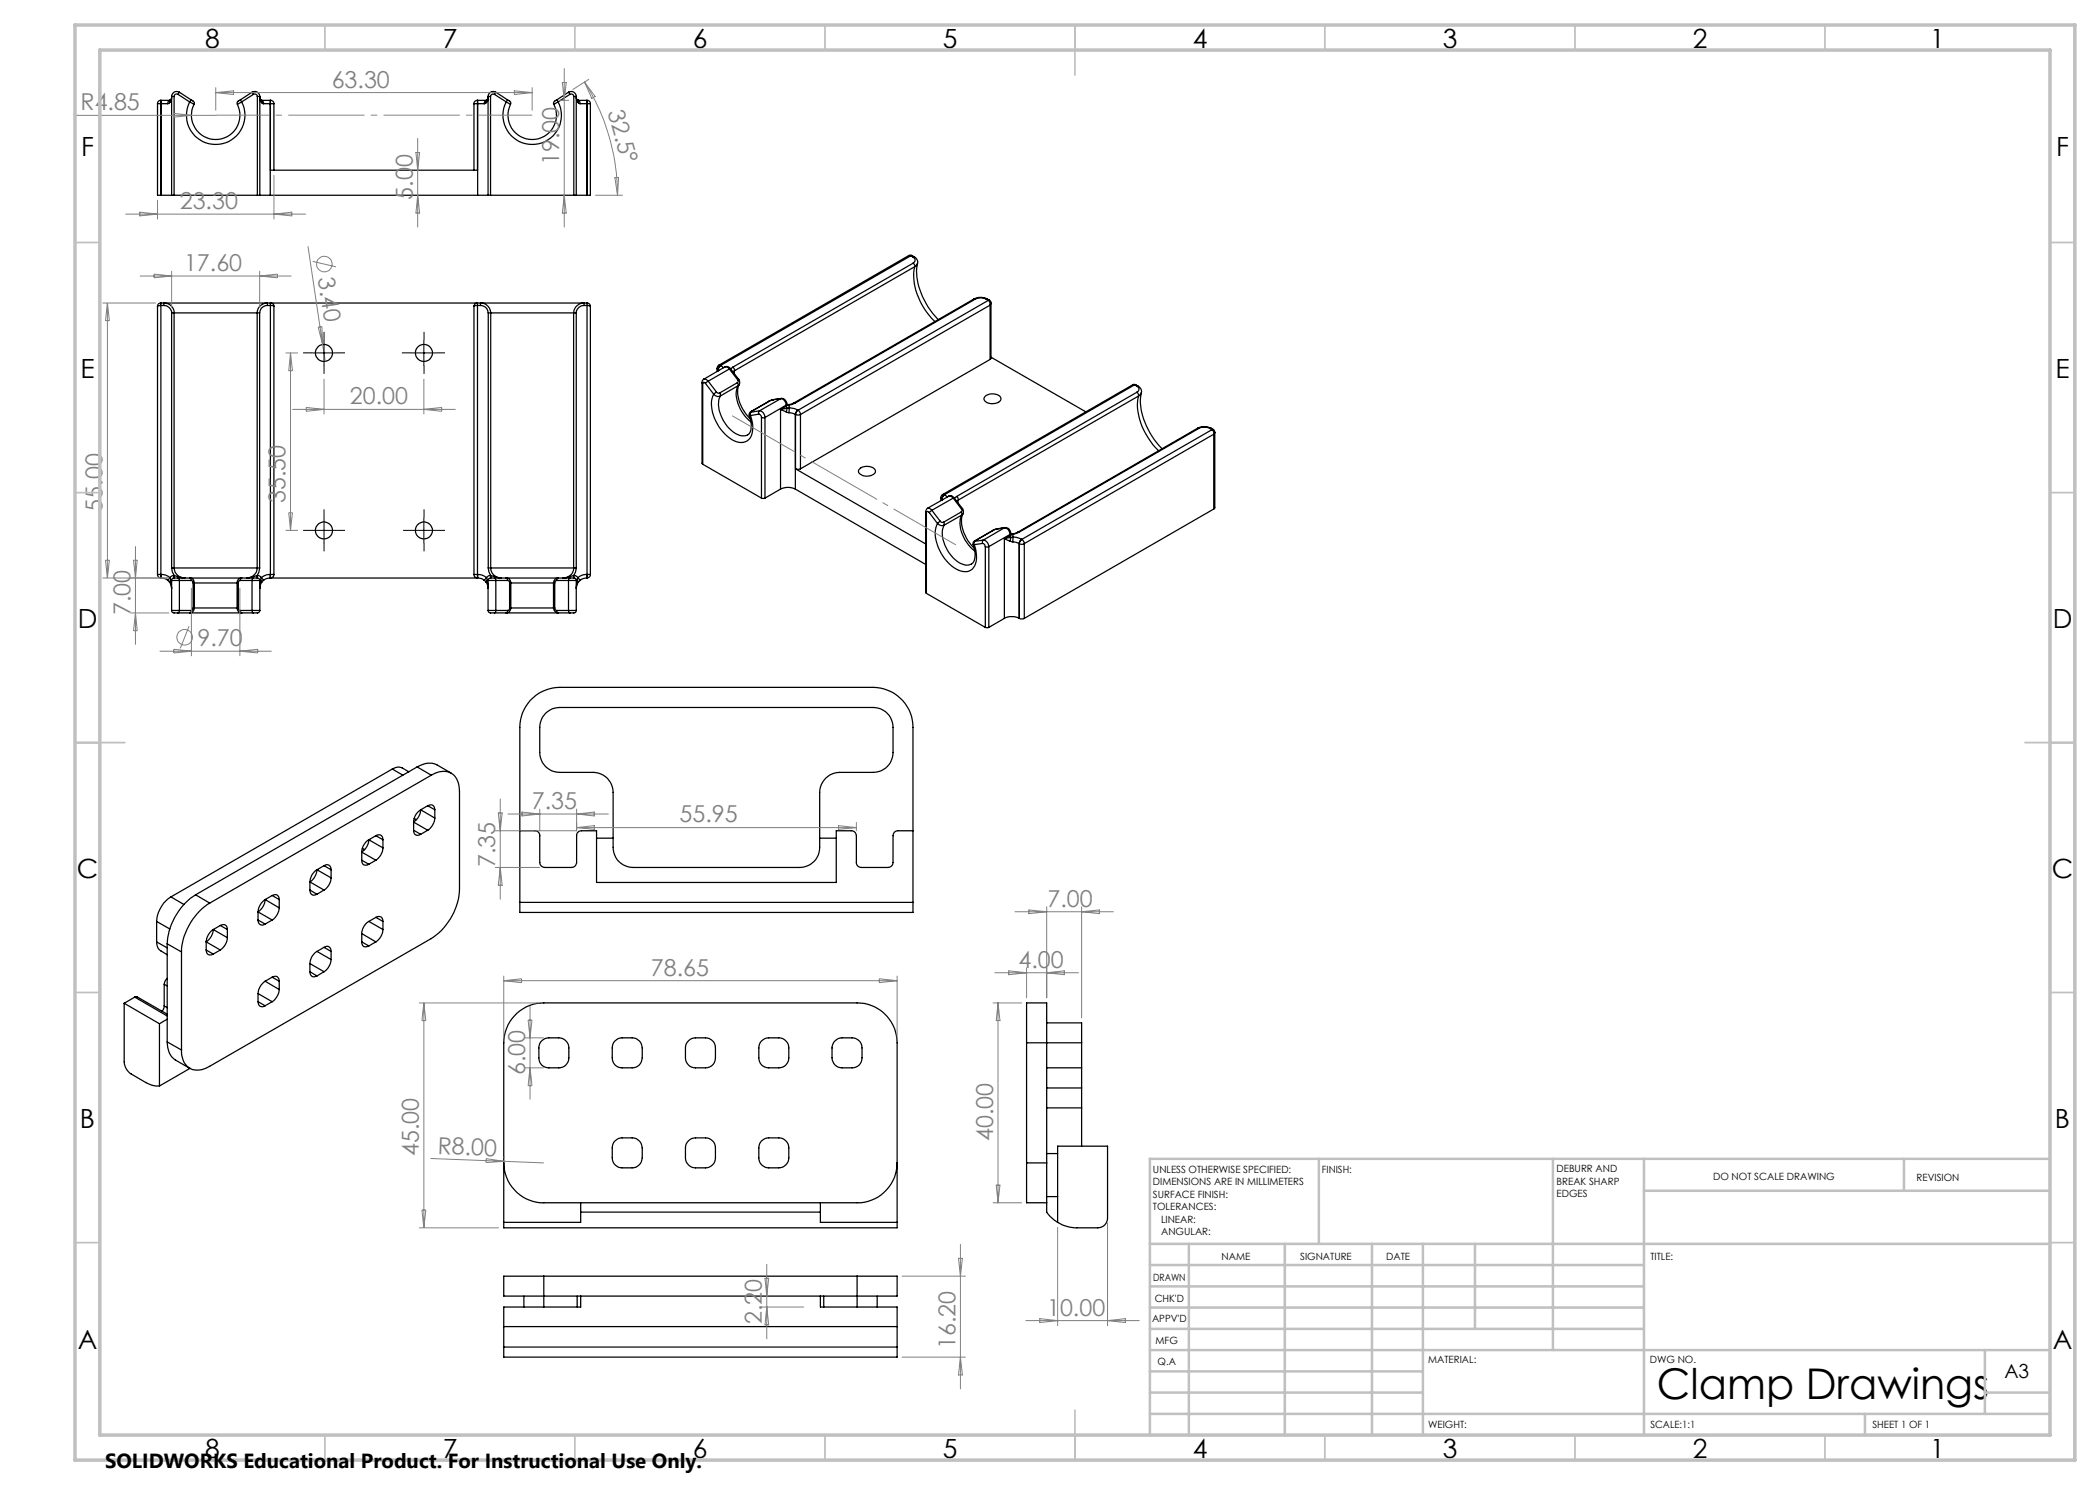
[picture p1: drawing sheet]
<svg xmlns="http://www.w3.org/2000/svg" width="420mm" height="297mm" viewBox="0 0 420 297" stroke-linecap="round" stroke-linejoin="round" font-family="sans-serif">
<g fill="none" stroke="#000" stroke-width=".25">
<path d="M34.1 20l-.1 .1a.59 .59 0 0 0-.5 .6M34.1 20l.2-.5-.1 .6-.3 .4M34.1 20l-.2 .5M34.3 19.3h.5M34.3 19.3v19.7M34.8 19.3v19.7M35.6 18.9a.51 .51 0 0 0-.8 .4M35.6 18.9l2.3 1.5M35.9 18.4l-.3 .5M35.9 18.4a1.01 1.01 0 0 0-1.6 .9M35.9 18.4l2.3 1.6M38.2 20l.6 .4v.5"/>
<path d="M38.2 20l-.3 .4M48.1 20l-.4 .2a.47 .47 0 0 0-.2 .7M48.1 20l.2 .4M50.4 18.4l.3 .5M50.4 18.4a1.01 1.01 0 0 1 1.6 .9M50.4 18.4l-2.3 1.6M50.7 18.9a.53 .53 0 0 1 .8 .4M50.7 18.9l-2.4 1.5M51.5 19.3h.5M51.5 19.3v19.7M52 19.3v19.7M52.2 20l.1 .1"/>
<path d="M52.2 20l-.2-.5v.6l.3 .4M52.2 20l.1 .5M97.4 20l-.1 .1M97.4 20l.2-.5-.1 .6-.2 .4M97.4 20l-.1 .5M97.6 19.3h.5M97.6 19.3v19.7M98.1 19.3v19.7M98.9 18.9a.53 .53 0 0 0-.8 .4M98.9 18.9l2.3 1.5M99.2 18.4l-.3 .5M99.2 18.4a1.01 1.01 0 0 0-1.6 .9"/>
<path d="M99.2 18.4l2.3 1.6M101.5 20l.3 .2a.47 .47 0 0 1 .3 .7M101.5 20l-.3 .4M111.4 20l-.6 .4v.5M111.4 20l.2 .4M113.7 18.4l.3 .5M113.7 18.4a1.01 1.01 0 0 1 1.6 .9M113.7 18.4l-2.3 1.6M114 18.9a.53 .53 0 0 1 .8 .4M114 18.9l-2.4 1.5M114.8 19.3h.5M114.8 19.3v19.7"/>
<path d="M115.3 19.3v19.7M115.5 20l.1 .1M115.5 20l-.2-.5 .1 .6 .2 .4M115.5 20l.1 .5M31.5 20.7h.7M31.5 20.7v18.3h.7M32.2 20.1a.61 .61 0 0 0-.7 .6M32.2 20.1v.6M32.2 39h.1M32.2 20.7v18.3M32.2 20.1h.1M32.2 20.7h.1"/>
<path d="M32.2 20.7h1.3M32.2 39h2.1M32.2 20.1h1.8M33.9 20.5l-.4 .2M34.3 39h.5M34.8 39h16.7M37.9 20.4l.9 .5M37.9 20.4a5.8 5.8 0 0 0 5.2 8.5 5.8 5.8 0 0 0 5.2-8.5M38.8 20.9a4.9 4.9 0 0 0 4.3 7 4.9 4.9 0 0 0 4.4-7M48.3 20.4l-.8 .5M51.5 39h.5M52 39h2"/>
<path d="M52.3 20.1a.53 .53 0 0 1 .4 .6M52.3 20.1h1.7M52.3 20.5l.4 .2M52.7 20.7h1.3M54 20.1v.6M54 39h41.5M54 20.7v18.3M54 20.1h.1M54 20.7h.1M54.1 20.1v.6M54.1 20.7h.7M54.1 20.1a.66 .66 0 0 1 .7 .6"/>
<path d="M54.1 20.7v13.3h41.4v-13.3M54.8 20.7v13.3M94.8 20.7h.7M94.8 20.7v13.3M95.5 20.1v.6M95.5 20.1a.66 .66 0 0 0-.7 .6M95.5 20.1h.1M95.5 20.7h.1M95.5 20.7h1.3M95.5 39h2.1M95.5 20.1h1.8M95.5 20.7v18.3"/>
<path d="M97.3 20.5l-.5 .2M97.3 20.1a.57 .57 0 0 0-.5 .6M97.6 39h.5M98.1 39h16.7M101.2 20.4l.9 .5M101.2 20.4a5.8 5.8 0 0 0 5.2 8.5 5.8 5.8 0 0 0 5.2-8.5M102.1 20.9a4.9 4.9 0 0 0 4.3 7 4.9 4.9 0 0 0 4.4-7M111.6 20.4l-.8 .5M114.8 39h.5M115.3 39h2.1M115.6 20.1h.1M115.6 20.1a.57 .57 0 0 1 .4 .6"/>
<path d="M115.6 20.1h1.8M115.6 20.5l.4 .2M116 20.7h1.4M117.4 20.1v.6M117.4 39h.1M117.4 20.7v18.3M117.4 20.1h.1M117.4 20.7h.1M117.4 20.7h.7M117.4 20.1a.61 .61 0 0 1 .7 .6M118.1 20.7v18.3h-.7M182.2 51.1h-.4l-38 22"/>
<path d="M182.2 51.1l.4 .3M182.2 51.1l-38.1 22M182.4 51.1h-.6M182.4 51.1l.4 .3h-.2M182.4 51.1h-.2M182.6 51.4a.67 .67 0 0 1 .4 .6 .67 .67 0 0 1-.4 .6M182.6 52.6l.3 .3 .1 .4M182.6 52.6l-36.1 20.8M182.8 51.4l.5 .3 .2 .4v.6M183 53.3l.5-.6a12 12 0 0 0 2.6 9.4l1.6 1.8M183 53.3a12 12 0 0 0 3.3 10.3l.7 .7M183 53.3l-36.1 20.9"/>
<path d="M194.8 59.8a2.82 2.82 0 0 1 2.7 0M194.8 59.8h.3M194.8 59.8l-36.1 20.8M195.1 59.8a2.46 2.46 0 0 1 2.1 0M195.1 59.8l-36.1 20.8M197.2 59.8h.3M197.2 59.8l.5 .3M197.5 59.8l.4 .2M31.5 61.3v53.6M32.2 60.6v.5M32.2 60.6a.61 .61 0 0 0-.7 .7M32.2 61.1l-.7 .2"/>
<path d="M32.2 61.1v53.8M32.2 61.1h.6M32.2 60.6h.6M32.8 60.6v.5M32.8 61.1a1.55 1.55 0 0 1 1.5 1.5M32.8 60.6h20.7M32.8 60.6l.6 .1M33.4 60.7l.9 .6a1.69 1.69 0 0 1 .5 1.3M34.3 62.6h.5M34.3 62.6v51M34.8 62.6h16.6M34.8 62.6v51"/>
<path d="M51.4 62.6h.5M51.4 62.6v51M51.9 62.6v51M53.5 60.6a1.99 1.99 0 0 0-2.1 2M53.5 61.1a1.54 1.54 0 0 0-1.6 1.5M53.5 60.6v.5M53.5 61.1h.6M53.5 60.6h42.6M54.1 61.1v-.4a.56 .56 0 0 1 .7 .6M54.1 61.1l.7 .2M54.1 61.1v53.8M54.8 61.3v53.6"/>
<path d="M94.8 61.3v53.6M95.5 61.1v-.1a.27 .27 0 0 0-.1-.4 .27 .27 0 0 0-.4 .1l-.2 .6M95.5 61.1l-.7 .2M95.5 61.1v53.8M95.5 61.1h.6M96.1 60.6v.5M96.1 61.1a1.54 1.54 0 0 1 1.5 1.5M96.1 60.6h20.7M96.1 60.6h.3M96.4 60.6a2.09 2.09 0 0 1 1.7 2M97.6 62.6h.5M97.6 62.6v51"/>
<path d="M98.1 62.6h16.6M98.1 62.6v51M114.7 62.6h.6M114.7 62.6v51M115.3 62.6v51M116.8 60.6a2.04 2.04 0 0 0-2 2M116.8 61.1a1.55 1.55 0 0 0-1.5 1.5M116.8 60.6v.5M116.8 61.1h.6M116.8 60.6h.6M117.4 61.1l.7 .2M117.4 60.6a.65 .65 0 0 1 .7 .7"/>
<path d="M117.4 60.6v.5M117.4 61.1v53.8M118.1 61.3v53.6M140.4 76.5v16.2l.1 .1M140.4 76.5l.1 .2M140.5 76.7v16.1M140.8 75.8l-.3 .3-.1 .4M140.8 75.8h.3l.5 .4M141.1 76.7l-.4-.3-.2 .3M141.1 76.7l1.6 2.1M141.6 76.2l-.5 .5M141.6 76.2l1.7 2.2"/>
<path d="M142.7 78.8a6.4 6.4 0 0 0 .8 6 6.7 6.7 0 0 0 4.7 3.7 2.34 2.34 0 0 0 2.3-2.5v-1.1l-.4-1.8M142.7 78.8l.2 .2a.99 .99 0 0 0 1.2 .2M143.3 78.4l-.6 .4M143.3 78.4l.2 .2h.4M143.4 73.7l.2 .3M143.4 73.7v.6M143.6 74h.1M143.6 74v.2M143.7 74l.1 .1M143.7 74v.2M143.8 73.1l-.4 .6M143.8 73.1h.3"/>
<path d="M143.9 78.6l.2 .6M144.1 79.2a5.6 5.6 0 0 0 1 5.6 4.4 4.4 0 0 0 4.1 2.3 1.56 1.56 0 0 0 1-1.8v-.9l-.3-1.4M144.1 73.1l-.3 .4-.2 .5M144.1 73.1h.1M144.1 73.1l-.3 .4-.1 .5M144.1 73.1l.6 .5M145 73.4l.6-.1 .5 .4M145 73.4h.5l.4 .4M145 73.4l-4.2 2.4M145.9 73.8l1.6 2.1M145.9 73.8l-4.3 2.4M146.1 73.7l-.2 .1"/>
<path d="M146.1 73.7l1.6 2.2M146.5 73.4l.4 .5v.3M146.5 73.4l-.4 .4M146.9 74.2l-.3 .2M146.9 74.2l-.1 .4M147.5 76.5l.1 .6M147.5 76.5l-3.6 2.1M147.5 75.9l.1 .4-.1 .2M147.6 77.1a5.6 5.6 0 0 0 1 5.6l1.6 1.7M147.6 77.1l-3.5 2.1M147.7 75.9l.3 .7-.2 .3M147.7 75.9h-.2"/>
<path d="M147.8 76.9a6.2 6.2 0 0 0 1.4 5.9l.9 1M147.8 76.9l-.2 .2M154.5 80l-.7 .3M154.6 80l-.8 .3M154.6 79.9l-.1 .1M156.2 79.7a1.3 1.3 0 0 1 1 1.3M156.2 79.7l-4.3 2.5M156.2 79.7l-1.7 .3M156.3 79.7a1.09 1.09 0 0 1 1.1 1.2M156.3 79.7h-.1M156.3 79.7l-1.7 .2M197.1 79.2a2.29 2.29 0 0 1 3 .3 1.12 1.12 0 0 1-1.3 1.2 1.47 1.47 0 0 1-2-1.1z"/>
<path d="M197.7 60.1l.2 .3 .1 .6M197.7 60.1l-38.1 22M197.9 60a.65 .65 0 0 1 .1 1M197.9 60l-.2 .1M198 71.9l-37.9 21.9M198 61l-37.9 21.9M198 61v10.9M198.2 60.6v11.1l-.2 .2M198.2 71.4l19 11M226.5 77l.3-.1 .4 .1M226.5 77h.4M226.5 77l-38 21.9"/>
<path d="M226.9 77h.3M226.9 77l-38 22M226.9 77l.4 .2M227.2 77l.4 .2M227.3 77.2a.64 .64 0 0 1 .5 .6 .64 .64 0 0 1-.4 .7M227.4 78.5l.3 .4v.3M227.4 78.5l-36.1 20.8M227.6 77.2l.6 .6 .1 .7M227.6 77.2h-.3M227.7 79.2a11.4 11.4 0 0 0 2.4 9l1.6 2M227.7 79.2l-36 20.8M228.2 78.6l-.5 .6"/>
<path d="M228.3 78.6a11 11 0 0 0 1.7 8l.8 1.3 1.6 1.8M140.5 92.8l11.8 6.8M149.9 83l.2 .1M150.2 82.3l-.3 .3v.4M150.2 82.4l-.2 .4 .1 .3M150.3 82.3l-.2 .1h.1M150.3 82.3h-.1M151.8 82.8l.3 .2 .2 .5M151.8 82.8l-1.7 .3M151.9 82.2a1.29 1.29 0 0 1 1.1 1.3M151.9 82.2l-.2 .3 .1 .3M151.9 82.2l-1.7 .2"/>
<path d="M152.3 83.5h.7M152.3 99.6h.7M152.3 83.5v16.1M153 83.5v16.1M153.8 80.3l-3.6 2M153.8 80.3h.1M153.8 80.3l-3.5 2M156.1 81.9l1.1 .5M156.1 97.8a3.3 3.3 0 0 1 3 0M156.1 81.9v15.9M156.1 97.8l-3.1 1.8M157.2 82.4l.6 .1"/>
<path d="M157.2 81.2l.2 .5M157.2 81l-4.2 2.5M157.2 81.2l-1.1 .7M157.2 81v.2M157.4 80.9l-.2 .1M157.4 81.1l-.2 .1M157.4 80.9v.2M157.4 81.1h.2M157.4 81.7l-.2 .7M157.4 81.7l-1.3 .2M157.4 81h.2M157.6 81.1l.2 .1 .1 .4"/>
<path d="M157.6 81l-.2 .1M157.6 81v.1M157.8 82.5l1.3 .4M157.9 81.6l.9 .1 .8 .3M157.9 81.6l-.1 .9M157.9 81.6l-.5 .1M158.7 80.6l-1.3 .4M158.7 80.6h.3M159 80.6l-1.4 .4M159.1 82.9h.1M159.1 82.9v14.9M159.1 97.8l26 15.1"/>
<path d="M159.1 93.8l.4 .1 .6-.1M159.1 82.9l.4 .1 .6-.1M159.1 93.8l26 15M159.1 82.9v10.9M159.6 82l-.5 .9M159.6 82v.1M159.6 82.1l-.4 .3-.1 .5M159.6 82.1l.3 .3 .2 .5M160.1 82.9v10.9M171.8 93.9a2.25 2.25 0 0 1 3.2 .1 1.16 1.16 0 0 1-1.3 1.2 1.73 1.73 0 0 1-2-.9zM188.2 99.5l.2 .3M188.2 99.5v.6"/>
<path d="M188.4 99.8h.1M188.4 99.8v.2M188.4 99.8l.2 .1M188.5 98.9l-.3 .6M188.5 98.9l.4 .1M188.9 99l-.4 .3-.1 .5M188.9 99h.1M188.9 99l-.3 .2-.2 .6M188.9 99l.5 .4M189.8 99.2h.5l.5 .4M189.8 99.2h.3l.5 .4M189.8 99.2l-4.3 2.5"/>
<path d="M190.6 99.6l1.7 2.2M190.6 99.6l-4.2 2.5M190.8 99.6h-.2M190.8 99.6l1.7 2.1M191.3 99.3l.3 .2 .1 .5M191.3 99.3l-.4 .3M239.6 85.7a2.91 2.91 0 0 1 2.6 0M239.8 85.7a2.42 2.42 0 0 1 2.2 0M239.8 85.7l-.2-.1-36.1 20.9M239.8 85.7l-36 20.8M242 85.7l.4 .2M242.2 85.7h-.2"/>
<path d="M242.2 85.7l.4 .2M242.4 85.9l.3 .5v.5M242.4 85.9l-38 22M242.6 85.9l.2 .1 .2 .5M242.6 85.9h-.2M242.7 86.9l-37.8 21.8M242.7 86.9v14.9M243 86.5v15.1l-.3 .2M243 86.5l-.3 .4M31.5 114.9h.7M31.5 114.9a.66 .66 0 0 0 .7 .7M32.2 114.9v.7"/>
<path d="M32.2 115.6h.1M32.2 114.9h.1M32.2 114.9a2.57 2.57 0 0 1 1.8 .6M32.2 115.6l.7 .1 .6 .4M33.5 116.1l.4 .4M34 115.5l.1 .6M34 115.5l-.5 .6M34.1 116.1h.2M34.1 116.1l.2 1.6-.4-1.2M34.1 116.1l-.2 .4M34.3 116.1h1.6M34.3 113.6l.2 .8 .4 .7"/>
<path d="M34.3 113.6h.5M34.3 116.1v6M34.8 115.6h.8M34.8 115.6l-.3 .1-.2 .4M34.8 115.1v.5M34.8 115.1h-.3l-.5 .4M34.8 113.6h16.6M34.8 115.1h.1M34.9 113.6a1.99 1.99 0 0 0 2.1 2M34.9 115.1v.5M34.9 115.1l2.1 .5M35.6 115.6l.3 .5"/>
<path d="M35.6 115.6h2.3M35.9 116.1v6M35.9 116.1h2.3M37.9 115.6h.3a.96 .96 0 0 1 .7 1M37.9 115.6l.2 .1 .1 .4M37.9 115.6h10.4M38.2 116.1l.3 .1 .1 .4M38.6 116.6h.3M38.6 116.6v5M38.9 116.6h8.5M38.9 116.6v5M47.4 116.6h.3"/>
<path d="M47.4 116.6v5M47.7 116.6v5M48.1 116.1l-.3 .1-.1 .4M48.1 116.1h2.3M48.3 115.6l-.3 .1a.92 .92 0 0 0-.6 .9M48.3 115.6l-.2 .5M48.3 115.6h2.4M50.4 116.1h1.6M50.4 116.1v6M50.7 115.6h.8M50.7 115.6l-.2 .1-.1 .4M51.4 113.6a2.11 2.11 0 0 1-2.1 2l2.1-.5"/>
<path d="M51.4 115.1v.5M51.4 113.6h.5M51.4 115.1h.1M51.5 115.6l.3 .1 .2 .4M51.5 115.1h.3l.5 .4M51.9 113.6l-.1 .8-.4 .7M52 116.1h.2M52 116.1v6M52.2 116.1l.1 .4M52.2 116.1l-.2 1.6v-.7l.3-.5M52.3 115.5l-.1 .6M52.3 115.5l.4 .6"/>
<path d="M52.7 116.1l-.4 .4M54 114.9a2.56 2.56 0 0 0-1.7 .6M54 114.9v.7M54 115.6l-.7 .1-.6 .4M54 115.6h41.5M54 114.9h.1M54.1 114.9h.7M54.1 114.9v.6a.62 .62 0 0 0 .7-.6M94.8 114.9h.7M94.8 114.9a.62 .62 0 0 0 .7 .6v-.6M95.5 114.9h.1M95.5 114.9a2.56 2.56 0 0 1 1.8 .6"/>
<path d="M95.5 114.9v.7M95.5 115.6l.7 .1 .6 .4M96.8 116.1l.5 .4M97.3 115.5l.1 .6M97.3 115.5l-.5 .6M97.4 116.1l.2 1.6-.1-.7-.2-.5M97.4 116.1h.2M97.4 116.1l-.1 .4M97.6 116.1h1.6M97.6 116.1v6M97.6 113.6l.2 .8 .3 .7M97.6 113.6h.5"/>
<path d="M98.1 115.6h.8M98.1 115.6l-.3 .1-.2 .4M98.1 115.1v.5M98.1 115.1h-.3l-.5 .4M98.1 115.1h.1M98.1 113.6a1.99 1.99 0 0 0 2.2 2M98.1 115.1l2.2 .5M98.1 113.6h16.6M98.9 115.6l.2 .1 .1 .4M98.9 115.6h2.3M99.2 116.1v6M99.2 116.1h2.3"/>
<path d="M101.2 115.6l.7 .2 .3 .8M101.2 115.6l.3 .5M101.2 115.6h10.4M101.5 116.1l.3 .1 .1 .4M101.9 116.6h.3M101.9 116.6v5M102.2 116.6h8.5M102.2 116.6v5M110.7 116.6h.2M110.7 116.6v5M110.9 116.6v5M111.4 116.1l-.3 .1-.2 .4"/>
<path d="M111.4 116.1h2.3M111.6 115.6l-.5 .2-.3 .4-.1 .4M111.6 115.6l-.2 .5M111.6 115.6h2.4M113.7 116.1h1.6M113.7 116.1v6M114 115.6h.8M114 115.6l-.3 .5M114.7 113.6a2.05 2.05 0 0 1-2.1 2M114.7 115.1v.5M114.7 115.1l-2.1 .5M114.7 113.6h.6"/>
<path d="M114.7 115.1h.1M114.8 115.6l.2 .1 .3 .4M114.8 115.1v.5M114.8 115.1h.3l.5 .4M115.3 116.1h.2M115.3 113.6l-.2 .8-.4 .7M115.3 116.1v6M115.5 116.1l-.2 1.6 .3-1.2M115.5 116.1l.1 .4M115.6 115.5l-.1 .6M115.6 115.5l.4 .6M116 116.1l-.4 .4"/>
<path d="M117.4 114.9a2.57 2.57 0 0 0-1.8 .6M117.4 114.9v.7M117.4 115.6l-.7 .1-.7 .4M117.4 115.6h.1M117.4 114.9h.1M117.4 114.9h.7M118.1 114.9a.66 .66 0 0 1-.7 .7M185.1 102.3v16.2l.2 .2M185.1 102.3l.2 .2M185.3 102.5v16.2M185.3 118.7l11.8 6.8M185.5 101.7l-.4 .6"/>
<path d="M185.5 101.7h.5l.4 .4M185.8 102.5a.29 .29 0 0 0-.3-.2 .29 .29 0 0 0-.2 .2M185.8 102.5l1.7 2.2M186.4 102.1l-.6 .4M186.4 102.1l1.6 2.1M187.5 104.7a6.6 6.6 0 0 0 1.1 6.5 5.9 5.9 0 0 0 4.8 3.1 2.83 2.83 0 0 0 1.9-3.6l-.5-1.8M187.5 104.7l.1 .1a1.11 1.11 0 0 0 1.2 .3M188 104.2l-.5 .5M188 104.2l.4 .3h.3M188.7 104.5l.1 .2v.4M188.8 105.1a6 6 0 0 0 1.4 6 4 4 0 0 0 3.7 1.9 1.4 1.4 0 0 0 1.1-1.5v-.8l-.3-1.5a.66 .66 0 0 1 .3-1l3.6-2.1M191.7 100l-.4 .3"/>
<path d="M191.7 100l-.1 .5M192.2 102.4l.2 .6M192.2 102.4l-3.5 2.1M192.3 101.8l.1 .3-.2 .3M192.4 103a5.6 5.6 0 0 0 1 5.5l.7 1 .8 .7M192.4 103l-3.6 2.1M192.5 101.7l.2 .5-.1 .6M192.5 101.7l-.2 .1M192.6 102.8a6.1 6.1 0 0 0 1.3 5.8l.9 1M192.6 102.8l-.2 .2M194.6 108.9h.2M195 108.3l-.2 .2v.4"/>
<path d="M195 108.1l-.1 .1 .1 .1M196.5 108.7a.61 .61 0 0 1 .6 .6M196.5 108.7l-1.7 .2M196.7 108a1.38 1.38 0 0 1 1.1 1.3M196.7 108l-.2 .2v.5M196.7 108l-1.7 .3M197.1 109.3l.3 .1 .4-.1M197.1 109.3v16.2M197.8 109.3v16.2M199.2 105.8l-.6 .3M199.4 105.8l-.8 .3M199.4 105.8h-.2"/>
<path d="M200.9 107.7l1.1 .5M200.9 107.7v16M200.9 105.5a1.29 1.29 0 0 1 1.1 1.4M200.9 105.5l-4.2 2.5M200.9 105.5l-1.7 .3M201 105.5a1.09 1.09 0 0 1 1.1 1.2M201 105.5h-.1M201 105.5l-1.6 .3M202 108.2l.6 .2M202 107.1l.1 .4M202 106.9l-4.2 2.4M202 107.1l-1.1 .6"/>
<path d="M202 106.9v.2M202.1 106.9l.1 .1M202.1 107.5l-.1 .7M202.1 107.5l-1.2 .2M202.1 106.7l-.1 .2M202.1 106.9l-.1 .2M202.1 106.7v.2M202.2 106.9h.1M202.3 106.9h-.2M202.3 106.9h.1M202.4 106.9l.2 .2v.3M202.4 106.9h-.3"/>
<path d="M202.6 108.4l1.2 .3M202.6 107.4l.7 .1 1 .4M202.6 107.4v1M202.6 107.4l-.5 .1M203.5 106.5l-1.4 .3M203.5 106.5h.3M203.8 106.5l-1.5 .4M203.8 108.7v15M203.8 108.7h.1M203.9 108.7l.3 .2 .7-.2M204.3 107.9h.1M204.4 107.9l.2 .2 .3 .6"/>
<path d="M204.4 107.9l-.3 .2-.2 .6M204.9 108.7v15M242.7 101.8l-37.8 21.9M34.3 122.1h1.6M34.3 122.1a.96 .96 0 0 0 1.3 .5M35.6 122.6h2.3M35.9 122.1l-.3 .5M35.9 122.1h2.3M37.9 122.6h10.4M38.2 122.1l-.1 .4-.2 .1M38.6 121.6l-.1 .4-.3 .1M38.6 121.6h.3"/>
<path d="M38.9 121.6l-.3 .7-.7 .3M38.9 121.6h8.5M47.4 121.6l.2 .6 .7 .4M47.4 121.6h.3M47.7 121.6v.3l.4 .2M48.1 122.1l.2 .5M48.1 122.1h2.3M48.3 122.6h2.4M50.4 122.1h1.6M50.4 122.1l.1 .3 .2 .2M52 122.1a.96 .96 0 0 1-1.3 .5M97.6 122.1h1.6"/>
<path d="M97.6 122.1a.96 .96 0 0 0 1.3 .5M98.9 122.6h2.3M99.2 122.1l-.1 .3-.2 .2M99.2 122.1h2.3M101.2 122.6h10.4M101.5 122.1l-.3 .5M101.9 121.6l-.1 .3-.3 .2M101.9 121.6h.3M102.2 121.6l-.3 .7-.7 .3M102.2 121.6h8.5M110.7 121.6l.2 .6 .7 .4M110.7 121.6h.2"/>
<path d="M110.9 121.6l.1 .3 .4 .2M111.4 122.1l.2 .5M111.4 122.1h2.3M111.6 122.6h2.4M113.7 122.1h1.6M113.7 122.1l.3 .5M115.3 122.1a.96 .96 0 0 1-1.3 .5M197.1 125.5h.7M200.9 123.7a3.3 3.3 0 0 1 2.9 0M200.9 123.7l-3.1 1.8M203.8 123.7h.1M203.9 123.7l.2 .1 .8-.1"/>
<path d="M78.5 153.8l1.1-.4a3.1 3.1 0 0 1 2.2 1M78.5 153.8l-44.3 25.6M78.5 153.8l2.1 1.2M83.4 153.4a4 4 0 0 1 4-.4l2.8 1.6M83.4 153.4l2.9 1.6M83.4 153.4l-44.3 25.6M86.3 155a3.5 3.5 0 0 1 4.8 .4l.6 1.2 .2 1.7v19.6a12.6 12.6 0 0 1-5.6 9.8l-44.4 25.6a3.5 3.5 0 0 1-5-.7l-.5-1.5-.1-1.1M86.3 155l-44.4 25.6M109.1 142.7l.4-.4a3.6 3.6 0 0 1 2.5-.8h62.6a4 4 0 0 1 4 4v5a4 4 0 0 1-4 4h-6.6a4 4 0 0 0-4.1 4v11a4 4 0 0 1-4 4h-33.3a4 4 0 0 1-4-4v-11a4 4 0 0 0-4-4h-6.6a4 4 0 0 1-4-4v-5l.1-1a3.6 3.6 0 0 1 1-1.8zM34.2 179.4a6.3 6.3 0 0 0-2.9 4.9M34.2 179.4l2.6 1.5M39.1 179a12.7 12.7 0 0 0-5.7 9.8"/>
<path d="M39.1 179l2.8 1.6M53 179.9a3.2 3.2 0 0 0-1.4 2.5M53 179.9a3.2 3.2 0 0 1-1.4 2.5M53 179.9h.1M53 179.9l2.8 1.7M54.4 179.1a.86 .86 0 0 1 1-.1 .86 .86 0 0 1 .4 .9M54.4 179.1l-1.4 .8M54.4 179.1l1.4 .8M55.8 179.9v1.7M62 178a.87 .87 0 0 0 .4 .9 .87 .87 0 0 0 1 0M62 176.4v1.6M62 176.4l2.8 1.6"/>
<path d="M62 178l1.4 .9M63.4 174a2.97 2.97 0 0 0-1.4 2.4M63.4 174a3.2 3.2 0 0 1-1.4 2.4M63.4 174h.1M63.4 174l2.8 1.6M64.8 173.1a.86 .86 0 0 1 1-.1 .86 .86 0 0 1 .4 1M64.8 173.1l-1.4 .9M64.8 178l-1.4 .9M64.8 173.1l1.4 .9M66.2 175.6a3.1 3.1 0 0 1-1.4 2.4M66.2 174v1.6M72.4 172a.85 .85 0 0 0 .4 1 .85 .85 0 0 0 1-.1"/>
<path d="M72.4 170.4v1.6M72.4 170.4l2.8 1.6M72.4 172l1.4 .9M72.5 169.6l.4 .3M73.8 168a2.97 2.97 0 0 0-1.4 2.4M73.8 168a3.2 3.2 0 0 1-1.4 2.4M73.8 168h.1M73.8 168h-.1M73.8 168l2.8 1.6M75.2 167.1a.86 .86 0 0 1 1-.1 .86 .86 0 0 1 .4 1M75.2 172l-1.4 .9M75.2 167.1l-1.4 .9"/>
<path d="M75.2 167.1l1.4 .9M76.6 169.6a3.2 3.2 0 0 1-1.4 2.4M76.6 168v1.6M82.7 166a.85 .85 0 0 0 .4 1 .85 .85 0 0 0 1-.1M82.7 164.4v1.6M82.7 164.4l2.8 1.6M82.7 166l1.4 .9M82.8 163.7l.5 .2M84.1 162a2.97 2.97 0 0 0-1.4 2.4M84.1 162a3.2 3.2 0 0 1-1.4 2.4M84.1 162h.1M84.1 162l2.9 1.6"/>
<path d="M85.5 161.1a.86 .86 0 0 1 1-.1 .86 .86 0 0 1 .5 1M85.5 166l-1.4 .9M85.5 161.1l-1.4 .9M85.5 161.1l1.5 .9M87 163.6a3.2 3.2 0 0 1-1.5 2.4M87 162v1.6M104 166.2h3a.96 .96 0 0 1 1 .9v5.4a1.02 1.02 0 0 0 1 1h5.3a1.02 1.02 0 0 0 1-1v-5.4a.96 .96 0 0 1 1-.9h3v10.3h48v-10.3h3a1.02 1.02 0 0 1 1 .9v5.4a.96 .96 0 0 0 1 1h5.3a.96 .96 0 0 0 1-1v-5.4a.96 .96 0 0 1 1-.9h3M119.3 167.6h3.3M163.9 167.6h3.4M27 199.4h.4l6 3.4M27 199.4l-2.2 1.3M27 199.4l6.4 3.8"/>
<path d="M31.3 188.4l.2 1.1a3.3 3.3 0 0 0 1.9 1.5M31.3 184.3v4.1M31.3 184.3l2.7 1.5M31.3 188.4l2.1 1.2M32.8 196.8v4.4M32.8 196.8l.6 .4M33.4 195.7l-.3 .4-.3 .7M33.4 188.8l2.9 1.6M33.4 188.8v19.6M36.3 190.4v19.6M41.2 190a.86 .86 0 0 0 .5 .9 .86 .86 0 0 0 1-.1M41.2 190l1.5 .8"/>
<path d="M41.9 180.6a12.4 12.4 0 0 0-5.6 9.8M42.7 185.9a3.2 3.2 0 0 0-1.5 2.4v1.7M42.7 185.9a3.2 3.2 0 0 1-1.5 2.5l2.9 1.6M42.7 185.9h.1M42.7 185.9h-.1M42.7 185.9l2.8 1.6M44.1 185.1a.86 .86 0 0 1 1-.1 .86 .86 0 0 1 .4 .9M44.1 185.1l-1.4 .8M44.1 190l-1.4 .8M44.1 185.1l1.4 .8M45.5 187.5a3.2 3.2 0 0 1-1.4 2.5M45.5 185.9v1.6"/>
<path d="M51.6 184a.86 .86 0 0 0 .4 .9 .86 .86 0 0 0 1-.1M51.6 182.4v1.6M51.6 198.7v1.6M51.6 182.4l2.8 1.6M51.6 184l1.4 .8M51.6 198.7l2.8 1.6M53 196.2a3.2 3.2 0 0 0-1.4 2.5M53 196.2l2.8 1.7M54.4 195.4a.86 .86 0 0 1 1-.1 .86 .86 0 0 1 .4 .9M54.4 195.4l-1.4 .8M54.4 184l-1.4 .8M54.4 195.4l1.4 .8"/>
<path d="M55.8 197.9a3.2 3.2 0 0 1-1.4 2.4M55.8 181.6a3.2 3.2 0 0 1-1.4 2.4M55.8 196.2v1.7M62 194.3a.87 .87 0 0 0 .4 1 .87 .87 0 0 0 1-.1M62 192.7v1.6M62 194.3l1.4 .9M62 192.7l2.8 1.6M63.4 190.3a2.97 2.97 0 0 0-1.4 2.4M63.4 190.3l2.8 1.6M64.8 189.5a.86 .86 0 0 1 1-.1 .86 .86 0 0 1 .4 .9M64.8 189.5l-1.4 .8M64.8 194.3l-1.4 .9"/>
<path d="M64.8 189.5l1.4 .8M66.2 191.9a3.2 3.2 0 0 1-1.4 2.4M66.2 190.3v1.6M72.4 188.4a.85 .85 0 0 0 .4 .9 .85 .85 0 0 0 1-.1M72.4 186.7v1.7M72.4 188.4l1.4 .8M72.4 186.7l2.8 1.7M73.8 184.3a2.97 2.97 0 0 0-1.4 2.4M73.8 184.3l2.8 1.6M75.2 183.5a.86 .86 0 0 1 1-.1 .86 .86 0 0 1 .4 .9M75.2 188.4l-1.4 .8M75.2 183.5l-1.4 .8"/>
<path d="M75.2 183.5l1.4 .8M76.6 185.9a3.2 3.2 0 0 1-1.4 2.5M76.6 184.3v1.6M104 180.5v2h78.6v-2M104 180.5v-35a8 8 0 0 1 8-8h62.6a8.1 8.1 0 0 1 8 8v35M104 180.5h78.6M24.8 200.7v11.7a3.1 3.1 0 0 0 1.4 2.4l2.9 1.7a4.6 4.6 0 0 0 2.8 .7M24.8 200.7l7.1 4M31.9 204.7v12.5M32.8 201.2l-.1 .7-.3 .3M32.8 201.2l.6 .3M33.4 208.4a4 4 0 0 0 1.7 3.6l2.9 1.7"/>
<path d="M33.4 208.4l2.9 1.6M33.4 203.8l-1.5 .9M38 213.7l-6.1 3.5M51.6 200.3a.86 .86 0 0 0 .4 1 .86 .86 0 0 0 1-.1M51.6 200.3l1.4 .9M54.4 200.3l-1.4 .9M108.3 208.2a1.92 1.92 0 0 1 1.5-.6h2a2.05 2.05 0 0 1 2 2v2a1.99 1.99 0 0 1-2 2h-2a1.93 1.93 0 0 1-2-2v-2a1.91 1.91 0 0 1 .5-1.4zM123 208.2a1.78 1.78 0 0 1 1.4-.6h2a2.05 2.05 0 0 1 2 2v2a1.99 1.99 0 0 1-2 2h-2a1.93 1.93 0 0 1-2-2v-2a1.91 1.91 0 0 1 .6-1.4zM137.7 208.2a1.78 1.78 0 0 1 1.4-.6h2a1.99 1.99 0 0 1 2 2v2a1.93 1.93 0 0 1-2 2h-2a1.99 1.99 0 0 1-2-2v-2a1.78 1.78 0 0 1 .6-1.4zM152.3 208.2a1.92 1.92 0 0 1 1.4-.6h2.1a2.05 2.05 0 0 1 2 2v2a1.99 1.99 0 0 1-2 2h-2.1a1.93 1.93 0 0 1-1.9-2v-2a1.91 1.91 0 0 1 .5-1.4zM167 208.2a1.78 1.78 0 0 1 1.4-.6h2a1.99 1.99 0 0 1 2 2v2a1.93 1.93 0 0 1-2 2h-2a1.99 1.99 0 0 1-2-2v-2.4zM205.3 208.6v-8h4v32"/>
<path d="M205.3 208.6h11M205.3 208.6v24M209.3 204.6h7v4M209.3 213.6h7M209.3 217.6h7M216.3 213.6v4M216.3 217.6v4M216.3 208.6v5M100.8 232.6a8.1 8.1 0 0 0 8 8h62.6a8 8 0 0 0 8-8M123 228.2a1.78 1.78 0 0 1 1.4-.6h2a2.05 2.05 0 0 1 2 2v2a2.05 2.05 0 0 1-2 2h-2a1.99 1.99 0 0 1-2-2v-2a1.91 1.91 0 0 1 .6-1.4zM137.7 228.2a1.78 1.78 0 0 1 1.4-.6h2a1.99 1.99 0 0 1 2 2v2a1.99 1.99 0 0 1-2 2h-2a2.05 2.05 0 0 1-2-2v-2a1.78 1.78 0 0 1 .6-1.4zM152.3 228.2a1.92 1.92 0 0 1 1.4-.6h2.1a2.05 2.05 0 0 1 2 2v2a2.05 2.05 0 0 1-2 2h-2.1a1.99 1.99 0 0 1-1.9-2v-2a1.91 1.91 0 0 1 .5-1.4z"/>
<path d="M205.3 232.6v8h4M205.3 232.6h4M209.3 232.6v8M209.3 221.6h7M209.3 239.3h2.2M209.3 230.7h2.2M211.5 229.2h10v14.4a1.93 1.93 0 0 1-2 2h-4.1a7.6 7.6 0 0 1-3.9-1.1zM216.3 221.6v7.6M100.8 244.5v-35.9a8.1 8.1 0 0 1 8-8h62.6a8 8 0 0 1 8 8v35.9M100.8 244.5v1.1h78.6v-1.1M104.8 259.2v2.2M108.8 255.2h-8v4h78.6v-4h-8"/>
<path d="M108.8 255.2v6.2M108.8 255.2h62.6M115.4 259.2v2.2M116.1 242.4v2.1h-15.3M116.1 242.4h48M116.1 240.6v1.8M116.1 259.2v2.2h-15.3v3.9M164.1 242.4v2.1h15.3M164.1 240.6v1.8M164.1 259.2v2.2h15.3v3.9M164.7 259.2v2.2M171.4 255.2v6.2"/>
<path d="M175.4 259.2v2.2M209.3 240.6v1.8l.7 .9 1.5 1.2M100.8 269.4v2h78.6v-2M100.8 265.3v4.1M100.8 265.3h78.6M100.8 269.4h78.6M179.4 265.3v4.1"/>
<circle cx="64.8" cy="70.6" r="1.71"/>
<circle cx="84.8" cy="70.6" r="1.71"/>
<circle cx="64.8" cy="106.1" r="1.7"/>
<circle cx="84.8" cy="106.1" r="1.7"/>
</g>
<g fill="none" stroke="#808080" stroke-width=".2">
<path d="M43.1 17.5v4.5M43.1 18.5h63.3M43.1 18.5l3.6-.3v.7zM102.9 18.2l3.5 .3-3.5 .4zM106.4 17.5v4.5M112.5 16.5h.7l-.3 3.6zM112.9 13.7v31.7M116.9 16.4a42.3 42.3 0 0 1 6.6 22.6M116.9 16.4l2.1 2.9-.6 .4zM117.8 15.9l-3.3 2M14.8 23.1h28.3M34.7 22.7l3.6 .4-3.6 .3z"/>
<path d="M54.8 35.1v8.7M83.2 30.5h.7l-.4 3.5zM83.5 27.7v17.7M83.5 39l.4 3.6h-.7zM111.9 20.1h1.8M112.9 39l.3 3.6h-.7zM119.1 39h5.4M123 35.5h.7l-.2 3.5zM25.2 42.8h35.9M27.9 42.4l3.6 .4-3.6 .4zM28 55.2h30.3M30.8 54.8l3.5 .4-3.5 .4z"/>
<path d="M31.5 40v3.8M34.3 54.2v7.4M51.9 54.2v7.4M51.9 55.2l3.6-.4v.8zM54.8 42.8l3.5-.4v.8zM61.6 49.2l2.9 19.7M62.5 52.3l4.7 1.1M20.5 60.6h10.7M21.5 60.6v55M21.5 60.6l.4 3.5h-.8zM57.1 70.6h2.5M58.1 70.6v35.5"/>
<path d="M58.1 70.6l.4 3.6h-.8zM63.6 65.4l.8-.1 .1 3.6zM64.5 68.9l.6 3.4M64.8 75.8v7.1M84.8 75.8v7.1M58.5 81.9h32.6M61.2 81.5l3.6 .4-3.6 .4zM84.8 81.9l3.5-.4v.8zM21.1 112h.8l-.4 3.6zM26.7 112h.7l-.3 3.6zM27.1 109.3v19.6M33.8 115.6h-13.3"/>
<path d="M38.3 117.6v13.6M48 117.6v13.6M57.1 106.1h2.5M57.7 102.5h.8l-.4 3.6zM26.1 122.6h7.7M27.1 122.6l.3 3.5h-.7zM31.9 130.2h22.4M34.7 129.9l3.6 .3-3.6 .4zM37.8 125.2l-1.7 4.5M48 130.2l3.5-.3v.7zM100 159.8v20M99.1 173.5h8.8"/>
<path d="M99.7 162.6h.7l-.4 3.6zM100 173.5l.4 3.6h-.7zM101.6 162.8h20.1M104.4 162.4l3.5 .4-3.5 .4zM107.9 161.8v4.4M115.3 161.8v4.4h-16.2M115.3 162.8l3.6-.4v.8zM115.3 165.5l3.6-.4v.8zM115.3 165.5h56M167.7 165.1l3.6 .4-3.6 .4zM171.3 164.5v1.7M100.8 195.2v12.4"/>
<path d="M100.8 196.1h78.6M100.8 196.1l3.5-.3v.7zM175.9 195.8l3.5 .3-3.5 .4zM179.4 195.2v12.4M199 194.6h16.7M201.8 194.2l3.5 .4-3.5 .3zM203 182.3h19.7M205.3 193.6v6M205.8 182l3.5 .3-3.5 .4zM209.3 181.4v18.2M209.3 194.6l3.6-.4v.7zM216.3 181.4v22.2"/>
<path d="M216.3 182.3l3.6-.3v.7zM83.8 200.6h24M84.8 200.6v45M84.8 200.6l.4 3.5h-.8zM105 207.6h3.8M105 213.6h3.8M105.6 204h.8l-.4 3.6zM106 201.2v18.7M106 213.6l.4 3.5h-.8zM198.6 200.6h5.7M199.6 200.6l.4 3.5h-.8zM199.6 200.6v40"/>
<path d="M86.1 231.7l22.7 .9M97.2 231.7l3.6 .6-3.6 .2zM100.9 231.3l-.1 .3M199.2 237h.8l-.4 3.6zM83.8 245.6h16M84.4 242h.8l-.4 3.6zM153 255.7h.7l-.3 3.5zM153.4 252.9v14.9M180.4 255.2h12.7M191.7 251.7h.8l-.4 3.5zM192.1 248.9v28.9M198.6 240.6h5.7"/>
<path d="M211.5 245.5v19.6M221.5 244.6v20.5M152.4 261.4h8.4M153.4 261.4l.3 3.6h-.7zM180.4 271.4h12.7M192.1 271.4l.4 3.6h-.8zM205.2 264.1h22.7M208 263.7l3.5 .4-3.5 .4zM221.5 264.1l3.6-.4v.8z"/>
<circle cx="64.9" cy="52.8" r="1.56"/>
<circle cx="36.9" cy="127.4" r="1.55"/>
</g>
<g fill="none" stroke="#000" stroke-width=".2" stroke-dasharray="15.2 1.3 1.3 1.3" stroke-linecap="butt">
<path d="M62.3 70.6h-1.7M64.8 73.1v1.7M64.8 68.1v-1.7M67.3 70.6h1.7M82.3 70.6h-1.9M84.8 73.1v1.7M84.8 68.1v-1.7M87.3 70.6h1.7M62.3 106.1h-1.7M64.8 108.6v1.7M64.8 103.6v-1.7M67.3 106.1h1.7"/>
<path d="M82.3 106.1h-1.7M84.8 108.6v1.7M84.8 103.6v-1.7M87.3 106.1h1.7"/>
</g>
<path d="M191.2 109l-44.8-25.9" fill="none" stroke="#808080" stroke-width=".2" stroke-dasharray="15.2 1.3 1.3 1.3" stroke-dashoffset=".8" stroke-linecap="butt"/>
<path d="M106.5 23h-63.3" fill="none" stroke="#808080" stroke-width=".2" stroke-dasharray="15.2 1.3 1.3 1.3" stroke-dashoffset="4.5" stroke-linecap="butt"/>
<path d="M62.3 70.6h5M64.8 68.1v5M82.3 70.6h5M84.8 68.1v5M62.3 106.1h5M64.8 103.6v5M82.3 106.1h5M84.8 103.6v5" fill="none" stroke="#000" stroke-width=".2"/>
<g fill="none" stroke="#c0c0c0" stroke-width=".35">
<path d="M65 5v5M115 5v5M165 5v5M215 5v10M265 5v5M315 5v5M365 5v5M15 48.5h5M410 48.5h5M15 98.5h5M410 98.5h5M15 148.5h10"/>
<path d="M405 148.5h10M15 198.5h5M410 198.5h5M15 248.5h5M410 248.5h5M65 287v5M115 287v5M165 287v5M215 282v10M265 287v5M315 287v5M365 287v5"/>
</g>
<g fill="none" stroke="#c0c0c0" stroke-width=".5">
<path d="M263.8 231.8v17M310.6 231.8v38.2M328.8 231.8v55.2M328.8 238.2h81.2M380.8 231.8v6.4M410 231.8h-180v55.2M230 248.8h180M230 257.3h98.8M230 253h98.8M237.8 248.8v38.2M257 248.8v38.2M274.4 248.8v38.2"/>
<path d="M284.6 248.8v38.2M295 248.8v17M230 265.8h98.8M230 261.5h98.8M230 278.5h54.6M230 274.3h54.6M230 270h180M397 278.5h13M397 270v12.8M230 282.8h180M373 282.8v4.2"/>
</g>
<path d="M15 5h400v287h-400zM20 10h390v277h-390z" fill="none" stroke="#c0c0c0" stroke-width=".7"/>
<text font-size="8.5" x="331.4" y="279.7">Clamp Drawings</text>
<g font-size="5.3">
<text x="41" y="9.5">8</text>
<text x="88.5" y="9.5">7</text>
<text x="138.5" y="9.5">6</text>
<text x="188.5" y="9.5">5</text>
<text x="238.5" y="9.5">4</text>
<text x="288.5" y="9.5">3</text>
<text x="338.5" y="9.5">2</text>
<text x="386" y="9.5">1</text>
<text x="16.2" y="31.3">F</text>
<text x="411.2" y="31.3">F</text>
<text x="16.1" y="75.5">E</text>
<text x="411.1" y="75.5">E</text>
<text x="15.5" y="125.5">D</text>
<text x="410.5" y="125.5">D</text>
<text x="15.4" y="175.5">C</text>
<text x="410.4" y="175.5">C</text>
<text x="16" y="225.5">B</text>
<text x="411" y="225.5">B</text>
<text x="15.5" y="269.8">A</text>
<text x="410.5" y="269.8">A</text>
<text x="41" y="291.5">8</text>
<text x="88.5" y="291.5">7</text>
<text x="138.5" y="291.5">6</text>
<text x="188.5" y="291.5">5</text>
<text x="238.5" y="291.5">4</text>
<text x="288.5" y="291.5">3</text>
<text x="338.5" y="291.5">2</text>
<text x="386" y="291.5">1</text>
</g>
<g font-size="4.7" fill="#808080">
<text x="66.3" y="17.5">63.30</text>
<text x="16.1" y="22">R4.85</text>
<text x="121.5" y="22.3" transform="rotate(75 121.5 22.3)">32.5°</text>
<text x="111.9" y="33.1" transform="rotate(-90 111.9 33.1)">19.00</text>
<text x="35.9" y="41.8">23.30</text>
<text x="82.6" y="39.9" transform="rotate(-90 82.6 39.9)">5.00</text>
<text x="36.8" y="54.2">17.60</text>
<text x="63.6" y="55.6" transform="rotate(81 63.6 55.6)">3.40</text>
<text x="70" y="80.8">20.00</text>
<text x="57.1" y="100.6" transform="rotate(-90 57.1 100.6)">35.50</text>
<text x="20.5" y="102.3" transform="rotate(-90 20.5 102.3)">55.00</text>
<text x="26.1" y="123.1" transform="rotate(-90 26.1 123.1)">7.00</text>
<text x="39.5" y="129.1">9.70</text>
<text x="106.4" y="161.8">7.35</text>
<text x="135.9" y="164.5">55.95</text>
<text x="99" y="173.4" transform="rotate(-90 99 173.4)">7.35</text>
<text x="209.5" y="181.3">7.00</text>
<text x="130.2" y="195.1">78.65</text>
<text x="203.7" y="193.5">4.00</text>
<text x="105" y="215" transform="rotate(-90 105 215)">6.00</text>
<text x="83.8" y="231.2" transform="rotate(-90 83.8 231.2)">45.00</text>
<text x="87.5" y="230.8" transform="rotate(2 87.5 230.8)">R8.00</text>
<text x="198.6" y="228.3" transform="rotate(-90 198.6 228.3)">40.00</text>
<text x="209.4" y="263.1">10.00</text>
<text x="152.4" y="264.8" transform="rotate(-90 152.4 264.8)">2.20</text>
<text x="191.1" y="269.8" transform="rotate(-90 191.1 269.8)">16.20</text>
</g>
<text font-size="4.1" x="21" y="293.7">SOLIDWORKS Educational Product. For Instructional Use Only.</text>
<text font-size="3.9" x="400.9" y="275.5">A3</text>
<g font-size="2">
<text x="230.6" y="234.6">UNLESS OTHERWISE SPECIFIED:</text>
<text x="230.6" y="237.1">DIMENSIONS ARE IN MILLIMETERS</text>
<text x="230.6" y="239.6">SURFACE FINISH:</text>
<text x="264.4" y="234.6">FINISH:</text>
<text x="311.3" y="234.5">DEBURR AND</text>
<text x="311.3" y="237">BREAK SHARP</text>
<text x="311.3" y="239.5">EDGES</text>
<text x="342.6" y="236">DO NOT SCALE DRAWING</text>
<text x="383.3" y="236.2">REVISION</text>
<text x="230.6" y="242.1">TOLERANCES:</text>
<text x="232.2" y="244.6">LINEAR:</text>
<text x="232.2" y="247.1">ANGULAR:</text>
<text x="244.3" y="252">NAME</text>
<text x="260" y="251.9">SIGNATURE</text>
<text x="277.2" y="251.9">DATE</text>
<text x="330.1" y="251.9">TITLE:</text>
<text x="230.6" y="256.1">DRAWN</text>
<text x="230.9" y="260.3">CHK'D</text>
<text x="230.4" y="264.4">APPV'D</text>
<text x="231.1" y="268.8">MFG</text>
<text x="231.5" y="273">Q.A</text>
<text x="285.6" y="272.5">MATERIAL:</text>
<text x="330" y="272.5">DWG NO.</text>
<text x="285.6" y="285.5">WEIGHT:</text>
<text x="330.1" y="285.6">SCALE:1:1</text>
<text x="374.5" y="285.6">SHEET 1 OF 1</text>
</g>
</svg>
